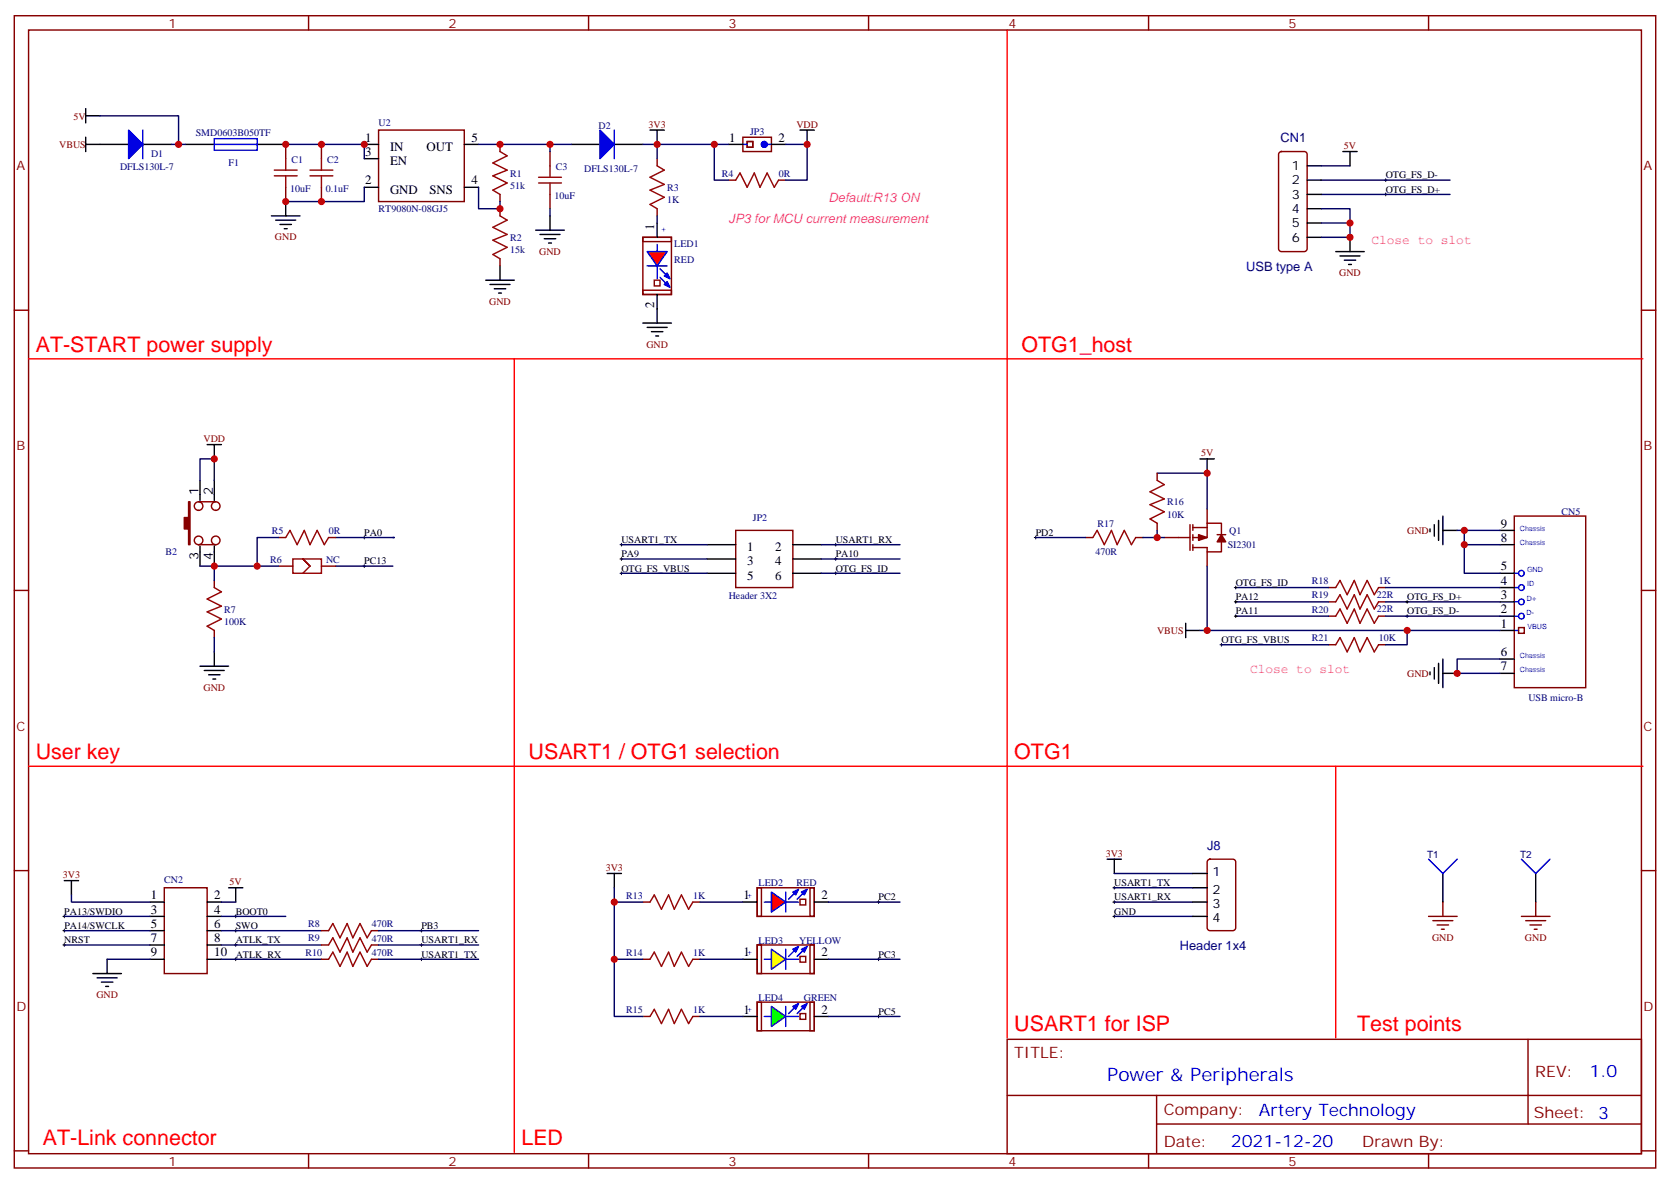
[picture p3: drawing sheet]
<svg xmlns="http://www.w3.org/2000/svg" width="412mm" height="292mm" viewBox="0 0 412 292" stroke-linecap="round" stroke-linejoin="round" font-family="sans-serif">
<g fill="none" stroke="#000" stroke-width=".35">
<path d="M21.2 28.6h3.5M21.2 26.8v3.5M21.2 33.9v3.5M21.2 35.6h10.5M35.3 35.6h7M141.1 35.6h7.1M151.7 35.6h7M160.5 32.1h3.5M162.3 32.1v3.5M179.9 35.6h3.5M190.5 35.6h3.5M197.6 32.1h3.5"/>
<path d="M199.3 32.1v3.5M331.6 37.4h3.5M333.4 37.4v3.5M67 53.3h7.1M68.1 54.3h4.9M69.1 55.4h2.9M70.2 56.4h.7M70.6 49.7v3.6M132.3 56.8h7M133.3 57.9h5M134.4 58.9h2.8M135.5 60h.7"/>
<path d="M135.8 53.3v3.5M333.4 58.6v3.5M119.9 69.1h7.1M121 70.2h4.9M122.1 71.3h2.8M123.1 72.3h.7M123.5 65.6v3.5M158.7 79.7h7.1M162.3 76.2v3.5M329.8 62.1h7.1M330.9 63.1h4.9M332 64.2h2.8"/>
<path d="M333 65.3h.7M159.8 80.8h4.9M160.9 81.8h2.8M161.9 82.9h.7M51.2 109.7h3.5M52.9 109.7v3.5M296.3 113.2h3.6M298.1 113.2v3.6M353.1 130.5v.7M354.2 129.5v2.8M355.2 128.4v4.9M356.3 127.4v7"/>
<path d="M356.3 130.9h3.5M292.8 155.6h3.5M292.8 153.8v3.5M49.4 164.4h7M50.4 165.5h5M51.5 166.5h2.8M52.6 167.6h.7M52.9 160.9v3.5M353.1 165.8v.7M354.2 164.7v2.9M355.2 163.7v4.9M356.3 166.2h3.5"/>
<path d="M356.3 162.6v7.1M15.9 217.3h3.5M17.6 217.3v3.5M56.4 219.1h3.6M58.2 219.1v3.5M149.9 215.5h3.6M151.7 215.5v3.6M273.4 212h3.5M275.2 212v3.5M26.5 236.7v3.5M22.9 240.2h7.1M24 241.3h4.9"/>
<path d="M25 242.4h2.9M26.1 243.4h.7"/>
</g>
<g fill="none" stroke="#000" stroke-width=".25">
<path d="M341.8 48h.7M341.8 44.4h.7M342.2 44.1v.7M342.2 47.6v.7M89.6 139.7h.7M89.6 132.6h.7M90 132.3v.7M90 139.3v.8M153.1 137.9h.7M153.1 134.4h.7M153.5 134.1v.7M153.5 137.6v.7"/>
<path d="M206 137.9h.7M206 134.4h.7M206.4 134.1v.7M206.4 137.6v.7M255.4 132.6h.7M255.8 132.3v.7M153.1 141.5h.7M153.5 141.1v.7M206 141.5h.7M206.4 141.1v.7M274.8 219.1h.7M275.2 218.7v.7"/>
<path d="M103.7 236.7h.7M103.7 233.2h.7M103.7 229.7h.7M104.1 229.3v.7M104.1 232.8v.7M104.1 236.4v.7M216.6 236.7h.7M216.6 222.6h.7M217 222.2v.8M217 236.4v.7M274.8 222.6h.7M274.8 226.1h.7"/>
<path d="M275.2 222.2v.8M275.2 225.8v.7M216.6 250.8h.7M217 250.5v.7"/>
</g>
<path d="M183.4 33.9h7.1v3.5h-7.1zM184.5 34.9h1.4v1.4h-1.4z" fill="none" stroke="#800000" stroke-width=".35"/>
<g fill="none" stroke="#00f" stroke-width=".35">
<path d="M35.3 32.1v7.1M151.7 32.1v7.1M183.4 35.6h1.1M189.4 35.6h1.1M159.8 65.6h4.9M162.3 60.3v1.8M162.3 65.6v3.2"/>
<circle cx="188.7" cy="35.6" r=".71"/>
</g>
<g fill="#00f" stroke="#00f" stroke-width=".35">
<path d="M31.7 32.1l3.6 3.5-3.6 3.6z"/>
<path d="M148.2 32.1l3.5 3.5-3.5 3.6z"/>
<circle cx="188.7" cy="35.6" r=".71"/>
</g>
<path d="M159.8 62.1h4.9l-2.4 3.5z" fill="#f00" stroke="#00f" stroke-width=".35"/>
<g fill="#00f" stroke="#00f" stroke-width=".35">
<path d="M164.7 69.5l.8 1.4-1.5-.7z"/>
<path d="M164.7 67.4l.8 1.4-1.5-.7z"/>
</g>
<path d="M163 66.3l2.1 2.1M163 68.4l2.1 2.2M188.7 250.8h1.8M194 248.4v4.9M194 250.8h3.2" fill="none" stroke="#00f" stroke-width=".35"/>
<path d="M158.7 58.6h7.1v14.1h-7.1zM158.7 58.6h7.1v1h-7.1zM158.7 71.6h7.1v1.1h-7.1zM161.6 69.1h1.4v1.5h-1.4zM40.6 219.1h10.6v21.1h-10.6z" fill="none" stroke="#800000" stroke-width=".35"/>
<path d="M162.3 55v3.6M162.3 72.7v3.5M37 222.6h3.6M37 226.1h3.6M37 229.7h3.6M37 233.2h3.6M37 236.7h3.6M51.2 222.6h3.5M51.2 226.1h3.5M51.2 229.7h3.5M51.2 233.2h3.5M51.2 236.7h3.5" fill="none" stroke="#000" stroke-width=".35"/>
<path d="M190.5 248.4l3.5 2.4-3.5 2.5z" fill="#0f0" stroke="#0000bf" stroke-width=".35"/>
<g fill="#00f" stroke="#00f" stroke-width=".35">
<path d="M197.9 248.4l1.4-.8-.7 1.5z"/>
<path d="M195.8 248.4l1.4-.8-.7 1.5z"/>
</g>
<path d="M188.7 222.6h1.8M194 220.1v5M194 222.6h3.2M196.8 248l-2.1 2.1M199 248l-2.2 2.1" fill="none" stroke="#00f" stroke-width=".35"/>
<path d="M187 247.3h14.1v7.1h-14.1zM187 247.3h1v7.1h-1zM197.6 250.1h1.4v1.4h-1.4zM200 247.3h1.1v7.1h-1.1z" fill="none" stroke="#800000" stroke-width=".35"/>
<path d="M183.4 250.8h3.6M201.1 250.8h3.5" fill="none" stroke="#000" stroke-width=".35"/>
<path d="M190.5 220.1l3.5 2.5-3.5 2.5z" fill="#f00" stroke="#00f" stroke-width=".35"/>
<g fill="#00f" stroke="#00f" stroke-width=".35">
<path d="M197.9 220.1l1.4-.7-.7 1.4z"/>
<path d="M195.8 220.1l1.4-.7-.7 1.4z"/>
</g>
<g fill="none" stroke="#00f" stroke-width=".35">
<path d="M52.9 34.2h10.6v2.8h-10.6zM52.9 35.6h10.6M373.9 141.5h1.1M373.9 145h1.1M373.9 148.5h1.1M373.9 152h1.1M373.9 155.6h1.1M196.8 219.8l-2.1 2.1M199 219.8l-2.2 2.1M188.7 236.7h1.8M194 234.2v5M194 236.7h3.2"/>
<circle cx="375.7" cy="141.5" r=".71"/>
<circle cx="375.7" cy="145" r=".71"/>
<circle cx="375.7" cy="152" r=".71"/>
<circle cx="375.7" cy="148.5" r=".71"/>
</g>
<path d="M93.5 32.1h21.2v17.6h-21.2zM373.9 127.4h17.7v42.3h-17.7zM375 154.9h1.4v1.4h-1.4zM187 219.1h14.1v7h-14.1zM187 219.1h1v7h-1zM200 219.1h1.1v7h-1.1zM197.6 221.9h1.4v1.4h-1.4z" fill="none" stroke="#800000" stroke-width=".35"/>
<g fill="none" stroke="#000" stroke-width=".35">
<path d="M45.9 35.6h7M63.5 35.6h7.1M90 35.6h3.5M90 39.2h3.5M114.7 35.6h3.5M90 46.2h3.5M114.7 46.2h3.5M370.4 134.4h3.5M370.4 130.9h3.5M370.4 155.6h3.5M370.4 152h3.5M370.4 148.5h3.5"/>
<path d="M370.4 141.5h3.5M370.4 145h3.5M370.4 162.6h3.5M370.4 166.2h3.5M183.4 222.6h3.6M201.1 222.6h3.5"/>
</g>
<path d="M190.5 234.2l3.5 2.5-3.5 2.5z" fill="#ff0" stroke="#0000bf" stroke-width=".35"/>
<g fill="#00f" stroke="#00f" stroke-width=".35">
<path d="M197.9 234.2l1.4-.7-.7 1.4z"/>
<path d="M195.8 234.2l1.4-.7-.7 1.4z"/>
</g>
<path d="M352.8 212l3.5 3.5 3.5-3.5M375.7 212l3.5 3.5 3.6-3.5M196.8 233.9l-2.1 2.1M199 233.9l-2.2 2.1" fill="none" stroke="#00f" stroke-width=".35"/>
<g fill="none" stroke="#800000" stroke-width=".35">
<path d="M181.7 130.9h14.1v14.1h-14.1zM187 233.2h14.1v7h-14.1zM187 233.2h1v7h-1zM197.6 236h1.4v1.4h-1.4zM200 233.2h1.1v7h-1.1zM352.8 226.1h7M353.8 227.2h5M354.9 228.2h2.8M356 229.3h.7M356.3 222.6v3.5M375.7 226.1h7.1M376.8 227.2h4.9"/>
<path d="M377.8 228.2h2.8M378.9 229.3h.7M379.2 222.6v3.5"/>
</g>
<g fill="none" stroke="#000" stroke-width=".35">
<path d="M322.8 40.9h3.5M322.8 44.4h3.5M322.8 48h3.5M322.8 51.5h3.5M322.8 55h3.5M322.8 58.6h3.5M49.4 118.5v5M52.9 118.5v5M49.4 134.8v4.9M52.9 134.8v4.9M174.6 134.4h7.1M174.6 137.9h7.1"/>
<path d="M195.8 134.4h7M195.8 137.9h7M174.6 141.5h7.1M195.8 141.5h7M294.6 215.5h3.5M294.6 219.1h3.5M356.3 215.5v7.1M379.2 215.5v7.1M183.4 236.7h3.6M201.1 236.7h3.5M294.6 222.6h3.5M294.6 226.1h3.5"/>
</g>
<g fill="none" stroke="#870000" stroke-width=".35">
<path d="M3.5 3.9h405.4v284.3h-405.4zM7.1 7.4h398.2v277.3h-398.2zM76.2 3.9v3.5M145.3 3.9v3.5M214.5 3.9v3.5M283.6 3.9v3.5M352.8 3.9v3.5M70.6 35.6v3.6M79.4 35.6v3.6M123.5 35.6v1.8M135.8 37.4v3.5M162.3 39.2v1.7"/>
<path d="M316 37.6l.4-.2h5.7a.71 .71 0 0 1 .7 .7v23.3a.76 .76 0 0 1-.7 .7h-5.7a.76 .76 0 0 1-.7-.7v-23.3zM70.6 46.2v3.5M79.4 46.2v3.5M123.5 48v1.7M123.5 51.5v1.8M135.8 48v3.5M162.3 51.5v1.8M179.9 44.4h1.8M192.3 44.4h1.7M3.5 76.6h3.6M123.5 63.9v1.7M405.3 76.6h3.6"/>
<path d="M285.8 116.8v1.7M49 123.8h4.3M49 134.4h4.3M68.8 132.6h1.8M68.8 139.7h3.5M79.4 139.7h3.5M81.1 132.6h1.8M268.1 132.6h1.8M280.5 132.6h1.7M285.8 129.1v1.8M287.5 132.6h6.4M293.9 129.5v6.3"/>
<path d="M294.6 130.2h3.5M294.6 129.5v1.4M294.6 131.9v1.4M294.6 134.4v1.4M298.1 129.1h3.5v2.8M298.1 129.1v3.5h-3.5M298.1 125.6v3.5M298.1 136.2v3.5M300.6 131.9h2.1M301.6 133.7v2.5h-3.5v-1.1h-3.5M3.5 145.7h3.6M52.9 143.2v1.8"/>
<path d="M52.9 155.6v1.7M328.1 145h1.7M328.1 148.5h1.7M328.1 152h1.7M328.1 159.1h1.7M340.4 145h1.8M340.4 148.5h1.8M340.4 152h1.8M340.4 159.1h1.8M405.3 145.7h3.6M3.5 214.8h3.6M298.3 212.2l.5-.2h5.6a.71 .71 0 0 1 .8 .7v16.3a.76 .76 0 0 1-.8 .7h-5.6a.76 .76 0 0 1-.7-.7v-16.3z"/>
<path d="M405.3 214.8h3.6M79.4 229.7h1.7M79.4 233.2h1.7M79.4 236.7h1.7M91.7 229.7h1.8M91.7 233.2h1.8M91.7 236.7h1.8M158.7 236.7h1.8M158.7 222.6h1.8M171.1 236.7h1.8M171.1 222.6h1.8M158.7 250.8h1.8"/>
<path d="M171.1 250.8h1.8M248.7 256.5h156.6v28.2h-156.6zM377.3 256.5v20.9M248.7 270.3h156.5M285.6 277.4h119.6M285.6 270.3v14.1M3.5 284h3.6M76.2 284.7v3.5M145.3 284.7v3.5M214.5 284.7v3.5M283.6 284.7v3.5M352.8 284.7v3.5"/>
<path d="M405.3 284h3.6"/>
<circle cx="49" cy="124.9" r="1.06"/>
<circle cx="49" cy="133.4" r="1.06"/>
<circle cx="53.3" cy="133.4" r="1.06"/>
<circle cx="53.3" cy="124.9" r="1.06"/>
</g>
<g fill="none" stroke="#a10000" stroke-width=".35">
<path d="M70.6 39.2v2.8M79.4 39.2v2.8M123.5 37.4l1.7 1.1-3.5 1.7 3.5 1.8-3.5 1.4 3.5 1.8-3.5 1.7 1.8 1.1M67.7 42h5.7M67.7 43.4h5.7M70.6 43.4v2.8M76.6 42h5.6M76.6 43.4h5.6M79.4 43.4v2.8M123.5 53.3l1.7 1-3.5 1.8 3.5 1.8-3.5 1.4 3.5 1.7-3.5 1.8 1.8 1.1M133 43.7h5.6M133 45.2h5.6"/>
<path d="M135.8 40.9v2.8M135.8 45.2v2.8M162.3 40.9l1.7 1.1-3.5 1.7 3.5 1.8-3.5 1.4 3.5 1.8-3.5 1.7 1.8 1.1M181.7 44.4l1-1.7 1.8 3.5 1.8-3.5 1.4 3.5 1.7-3.5 1.8 3.5 1.1-1.8M285.8 118.5l1.7 1.1-3.5 1.8 3.5 1.7-3.5 1.4 3.5 1.8-3.5 1.8 1.8 1M70.6 132.6l1-1.7 1.8 3.5 1.7-3.5 1.5 3.5 1.7-3.5 1.8 3.5 1-1.8M72.3 137.9h7.1v3.6h-7.1zM76.6 139.7l-1.8-1.8 1.8 1.8M76.6 139.7l-1.8 1.8M269.9 132.6l1-1.7 1.8 3.5 1.8-3.5 1.4 3.5 1.7-3.5 1.8 3.5 1.1-1.8M52.9 145l1.8 1-3.5 1.8 3.5 1.8-3.5 1.4 3.5 1.8-3.5 1.7 1.7 1.1M329.8 145l1.1-1.8 1.8 3.6 1.7-3.6 1.4 3.6 1.8-3.6 1.8 3.6 1-1.8"/>
<path d="M329.8 148.5l1.1-1.7 1.8 3.5 1.7-3.5 1.4 3.5 1.8-3.5 1.8 3.5 1-1.8M329.8 152l1.1-1.7 1.8 3.5 1.7-3.5 1.4 3.5 1.8-3.5 1.8 3.5 1-1.8M329.8 159.1l1.1-1.8 1.8 3.6 1.7-3.6 1.4 3.6 1.8-3.6 1.8 3.6 1-1.8M81.1 229.7l1.1-1.8 1.8 3.5 1.7-3.5 1.4 3.5 1.8-3.5 1.8 3.5 1-1.7M81.1 233.2l1.1-1.8 1.8 3.5 1.7-3.5 1.4 3.5 1.8-3.5 1.8 3.5 1-1.7M81.1 236.7l1.1-1.8 1.8 3.6 1.7-3.6 1.4 3.6 1.8-3.6 1.8 3.6 1-1.8M160.5 222.6l1.1-1.8 1.7 3.6 1.8-3.6 1.4 3.6 1.8-3.6 1.7 3.6 1.1-1.8M160.5 236.7l1.1-1.8 1.7 3.6 1.8-3.6 1.4 3.6 1.8-3.6 1.7 3.6 1.1-1.8M160.5 250.8l1.1-1.7 1.7 3.5 1.8-3.5 1.4 3.5 1.8-3.5 1.7 3.5 1.1-1.8"/>
</g>
<g fill="#870000" stroke="#870000" stroke-width=".35">
<path d="M46.6 123.8h.3v10.6h-.3v-3.9h-1.1v-2.8h1.1z"/>
<path d="M296 131.9l2.1 .7-2.1 .7z"/>
<path d="M301.6 131.9l1.1 1.8h-2.1z"/>
</g>
<g fill="none" stroke="#006" stroke-width=".35">
<path d="M24.7 28.6h19.4v7M42.3 35.6h3.6M70.6 35.6h19.4v3.6M118.2 35.6h22.9M135.8 35.6v1.8M158.7 35.6h21.2M162.3 35.6v3.6M176.4 35.6v8.8h3.5M194 35.6h5.3v8.8h-5.3M90 46.2v3.5h-19.4M118.2 46.2v5.3h5.3v-1.8M135.8 51.5v1.8"/>
<path d="M162.3 53.3v1.7M326.3 51.5h7.1v7.1h-7.1M326.3 44.4h31.8M326.3 48h31.8M326.3 40.9h7.1M326.3 55h7.1M52.9 113.2h-3.5v5.3M285.8 116.8h12.3v8.8M49.4 139.7h3.5M63.5 139.7h5.3M68.8 132.6h-5.3v7.1h-10.6v3.5M82.9 139.7h14.1"/>
<path d="M82.9 132.6h14.5h-.4M153.5 137.9h21.1M153.5 134.4h21.1M202.8 137.9h19.4M202.8 134.4h19.4M255.8 132.6h12.3M282.2 132.6h3.6M285.8 130.9v1.7h1.7M298.1 139.7v15.9M359.8 130.9h10.6M361.6 130.9v3.5h8.8M361.6 134.4v7.1h8.8"/>
<path d="M52.9 157.3v3.6M153.5 141.5h21.1M202.8 141.5h19.4M296.3 155.6h74.1M301.6 159.1h26.5M305.2 148.5h22.9M305.2 145h22.9M305.2 152h22.9M342.2 148.5h28.2M342.2 145h28.2M342.2 152h28.2M347.5 155.6v3.5h-5.3"/>
<path d="M370.4 162.6h-10.6v3.6h10.6M151.7 219.1v3.5h7M275.2 215.5h19.4M275.2 219.1h19.4M15.9 226.1h21.1M15.9 229.7h21.1M15.9 233.2h21.1M17.6 220.8v1.8h19.4M26.5 236.7h10.5M54.7 226.1h15.9M54.7 229.7h24.7M54.7 233.2h24.7"/>
<path d="M54.7 236.7h24.7M54.7 222.6h3.5M93.5 229.7h24.7M93.5 233.2h24.7M93.5 236.7h24.7M151.7 222.6v14.1h7M151.7 236.7v14.1h7M172.9 236.7h10.5M172.9 222.6h10.5M204.6 236.7h17.6M204.6 222.6h17.6M275.2 226.1h19.4"/>
<path d="M275.2 222.6h19.4M172.9 250.8h10.5M204.6 250.8h17.6"/>
</g>
<g fill="none" stroke="#000" stroke-width=".25">
<path d="M301.3 159.1h.7M301.6 158.8v.7M304.8 148.5h.7M304.8 152h.7M304.8 145h.7M305.2 144.6v.7M305.2 148.2v.7M305.2 151.7v.7M347.1 148.5h.7M347.1 152h.7M347.5 148.2v.7M347.5 151.7v.7"/>
<path d="M15.5 226.1h.7M15.5 229.7h.7M15.5 233.2h.7M15.9 225.8v.7M15.9 229.3v.7M15.9 232.8v.7M57.9 226.1h.7M57.9 229.7h.7M57.9 233.2h.7M57.9 236.7h.7M58.2 225.8v.7M58.2 229.3v.7"/>
<path d="M58.2 232.8v.7M58.2 236.4v.7"/>
</g>
<path d="M248.7 7.4v248.7M7.1 88.5h398.6M127 88.5v195.8M7.1 189.1h398.6M329.8 189.1v67" fill="none" stroke="#f00" stroke-width=".35"/>
<path d="M52.9 113.2v5.3" fill="none" stroke="#003" stroke-width=".35"/>
<g fill="#c00">
<circle cx="44.1" cy="35.6" r=".88"/>
<circle cx="123.5" cy="35.6" r=".88"/>
<circle cx="123.5" cy="51.5" r=".88"/>
<circle cx="135.8" cy="35.6" r=".88"/>
<circle cx="176.4" cy="35.6" r=".88"/>
<circle cx="199.3" cy="35.6" r=".88"/>
<circle cx="70.6" cy="49.7" r=".88"/>
<circle cx="79.4" cy="49.7" r=".88"/>
<circle cx="70.6" cy="35.6" r=".88"/>
<circle cx="79.4" cy="35.6" r=".88"/>
<circle cx="90" cy="35.6" r=".88"/>
<circle cx="162.3" cy="35.6" r=".88"/>
<circle cx="52.9" cy="139.7" r=".88"/>
<circle cx="63.5" cy="139.7" r=".88"/>
<circle cx="151.7" cy="222.6" r=".88"/>
<circle cx="151.7" cy="236.7" r=".88"/>
<circle cx="347.5" cy="155.6" r=".88"/>
<circle cx="298.1" cy="116.8" r=".88"/>
<circle cx="359.8" cy="166.2" r=".88"/>
<circle cx="361.6" cy="130.9" r=".88"/>
<circle cx="361.6" cy="134.4" r=".88"/>
<circle cx="333.4" cy="58.6" r=".88"/>
<circle cx="333.4" cy="55" r=".88"/>
<circle cx="52.9" cy="113.2" r=".88"/>
<circle cx="285.8" cy="132.6" r=".88"/>
<circle cx="298.1" cy="155.6" r=".88"/>
</g>
<g font-size="5.3" fill="#f00">
<text x="8.8" y="86.8">AT-START power supply</text>
<text x="252.2" y="86.8">OTG1_host</text>
<text x="8.8" y="187.3">User key</text>
<text x="130.5" y="187.3">USART1 / OTG1 selection</text>
<text x="250.5" y="187.3">OTG1</text>
<text x="250.5" y="254.4">USART1 for ISP</text>
<text x="335.1" y="254.4">Test points</text>
<text x="10.6" y="282.6">AT-Link connector</text>
<text x="128.8" y="282.6">LED</text>
</g>
<text font-size="4.6" fill="#00f" x="273.4" y="266.7">Power &amp; Peripherals</text>
<g font-size="4.2" fill="#00f">
<text x="392.5" y="265.7">1.0</text>
<text x="310.9" y="275.3">Artery Technology</text>
<text x="304" y="283.1">2021-12-20</text>
</g>
<g font-size="3.9" fill="#800">
<text x="250.5" y="261.1">TITLE:</text>
<text x="379.1" y="265.7">REV:</text>
<text x="287.4" y="275.3">Company:</text>
<text x="378.7" y="275.9">Sheet: 3</text>
<text x="287.4" y="282.9">Date:</text>
<text x="336.4" y="283">Drawn By:</text>
</g>
<g font-size="3.2" fill="#800">
<text x="41.6" y="6.9">1</text>
<text x="110.8" y="6.9">2</text>
<text x="179.9" y="6.9">3</text>
<text x="249.1" y="6.9">4</text>
<text x="318.2" y="6.9">5</text>
<text x="4.1" y="42">A</text>
<text x="405.9" y="42">A</text>
<text x="4.1" y="111.1">B</text>
<text x="405.9" y="111.1">B</text>
<text x="4.1" y="180.3">C</text>
<text x="405.9" y="180.3">C</text>
<text x="4.1" y="249.4">D</text>
<text x="405.9" y="249.4">D</text>
<text x="41.6" y="287.7">1</text>
<text x="110.8" y="287.7">2</text>
<text x="179.9" y="287.7">3</text>
<text x="249.1" y="287.7">4</text>
<text x="318.2" y="287.7">5</text>
</g>
<g font-size="3.2">
<text x="90.1" y="34.9">1</text>
<text x="116.4" y="34.9">5</text>
<text x="180.1" y="34.9">1</text>
<text x="192.3" y="34.9">2</text>
<text x="90.1" y="38.5">3</text>
<text x="96.3" y="37.2">IN</text>
<text x="96.3" y="40.7">EN</text>
<text x="105.3" y="37.2">OUT</text>
<text x="319" y="42">1</text>
<text x="90.1" y="45.5">2</text>
<text x="96.3" y="47.8">GND</text>
<text x="106.1" y="47.8">SNS</text>
<text x="116.4" y="45.5">4</text>
<text x="319" y="45.5">2</text>
<text x="319" y="49">3</text>
<text x="319" y="52.6">4</text>
<text x="161.6" y="56.8" transform="rotate(-90 161.6 56.8)">1</text>
<text x="319" y="56.1">5</text>
<text x="319" y="59.6">6</text>
<text x="161.6" y="76" transform="rotate(-90 161.6 76)">2</text>
<text x="49" y="122.1" transform="rotate(-90 49 122.1)">1</text>
<text x="52.6" y="122.1" transform="rotate(-90 52.6 122.1)">2</text>
<text x="370.6" y="130.2">9</text>
<text x="184.5" y="136">1</text>
<text x="191.4" y="136">2</text>
<text x="370.6" y="133.7">8</text>
<text x="49" y="138.2" transform="rotate(-90 49 138.2)">3</text>
<text x="52.6" y="138.2" transform="rotate(-90 52.6 138.2)">4</text>
<text x="184.5" y="139.5">3</text>
<text x="184.5" y="143.1">5</text>
<text x="191.4" y="139.5">4</text>
<text x="191.4" y="143.1">6</text>
<text x="370.6" y="140.8">5</text>
<text x="370.6" y="147.8">3</text>
<text x="370.6" y="144.3">4</text>
<text x="370.6" y="154.9">1</text>
<text x="370.6" y="151.3">2</text>
<text x="370.6" y="161.9">6</text>
<text x="370.6" y="165.5">7</text>
<text x="37.2" y="221.9">1</text>
<text x="52.9" y="221.9">2</text>
<text x="183.6" y="221.9">1</text>
<text x="202.8" y="221.9">2</text>
<text x="299.4" y="216.3">1</text>
<text x="299.4" y="220.5">2</text>
<text x="37.2" y="225.4">3</text>
<text x="52.9" y="225.4">4</text>
<text x="299.4" y="224">3</text>
<text x="299.4" y="227.5">4</text>
<text x="37.2" y="229">5</text>
<text x="37.2" y="232.5">7</text>
<text x="52.9" y="229">6</text>
<text x="52.9" y="232.5">8</text>
<text x="37.2" y="236">9</text>
<text x="52.9" y="236">10</text>
<text x="183.6" y="236">1</text>
<text x="202.8" y="236">2</text>
<text x="183.6" y="250.1">1</text>
<text x="202.8" y="250.1">2</text>
</g>
<g font-size="3.2" fill="#000080">
<text x="316.2" y="35">CN1</text>
<text x="307.7" y="66.8">USB type A</text>
<text x="298.1" y="209.7">J8</text>
<text x="291.4" y="234.3">Header 1x4</text>
</g>
<g font-size="3.2" fill="#f0f">
<text x="204.6" y="49.7">Default:R13 ON</text>
<text x="179.9" y="55">JP3 for MCU current measurement</text>
<text x="338.7" y="60.3">Close to slot</text>
<text x="308.7" y="166.2">Close to slot</text>
</g>
<g font-size="2.5" fill="#800000">
<text x="18.2" y="29.5">5V</text>
<text x="160.2" y="31.5">3V3</text>
<text x="196.7" y="31.5">VDD</text>
<text x="14.6" y="36.6">VBUS</text>
<text x="331.9" y="36.8">5V</text>
<text x="67.9" y="59.3">GND</text>
<text x="133.2" y="62.9">GND</text>
<text x="330.7" y="68.2">GND</text>
<text x="120.8" y="75.2">GND</text>
<text x="159.6" y="85.8">GND</text>
<text x="50.2" y="109.1">VDD</text>
<text x="296.6" y="112.6">5V</text>
<text x="347.5" y="131.8">GND</text>
<text x="285.7" y="156.5">VBUS</text>
<text x="347.5" y="167.1">GND</text>
<text x="50.2" y="170.5">GND</text>
<text x="149.6" y="214.9">3V3</text>
<text x="273" y="211.4">3V3</text>
<text x="15.5" y="216.7">3V3</text>
<text x="56.7" y="218.4">5V</text>
<text x="353.6" y="232.2">GND</text>
<text x="376.6" y="232.2">GND</text>
<text x="23.8" y="246.3">GND</text>
</g>
<g font-size="2.5" fill="#000080">
<text x="48.3" y="33.5">SMD0603B050TF</text>
<text x="93.5" y="31">U2</text>
<text x="147.8" y="31.8">D2</text>
<text x="185.2" y="33.2">JP3</text>
<text x="29.6" y="42">DFLS130L-7</text>
<text x="37.3" y="38.8">D1</text>
<text x="56.4" y="40.9">F1</text>
<text x="72" y="40.3">C1</text>
<text x="80.8" y="40.3">C2</text>
<text x="71.6" y="47.3">10uF</text>
<text x="80.5" y="47.3">0.1uF</text>
<text x="125.9" y="46.6">51k</text>
<text x="125.9" y="43.6">R1</text>
<text x="137.2" y="42">C3</text>
<text x="144.3" y="42.3">DFLS130L-7</text>
<text x="164.7" y="47.1">R3</text>
<text x="178.3" y="43.6">R4</text>
<text x="192.3" y="43.6">0R</text>
<text x="93.5" y="52.2">RT9080N-08GJ5</text>
<text x="136.9" y="49.1">10uF</text>
<text x="164.7" y="50.1">1K</text>
<text x="125.9" y="59.4">R2</text>
<text x="125.9" y="62.5">15k</text>
<text x="166.5" y="64.9">RED</text>
<text x="166.5" y="61">LED1</text>
<text x="288.2" y="124.7">R16</text>
<text x="67.1" y="131.8">R5</text>
<text x="81.2" y="131.8">0R</text>
<text x="185.9" y="128.5">JP2</text>
<text x="271" y="130">R17</text>
<text x="288.2" y="127.7">10K</text>
<text x="303.6" y="131.7">Q1</text>
<text x="385.6" y="127">CN5</text>
<text x="40.9" y="137.1">B2</text>
<text x="270.5" y="137.1">470R</text>
<text x="303.2" y="135.2">SI2301</text>
<text x="66.7" y="139.1">R6</text>
<text x="80.5" y="139.1">NC</text>
<text x="179.9" y="147.9">Header 3X2</text>
<text x="323.9" y="144.1">R18</text>
<text x="323.9" y="147.7">R19</text>
<text x="340" y="147.6">22R</text>
<text x="340.5" y="144.1">1K</text>
<text x="55.4" y="154.2">100K</text>
<text x="55.4" y="151.2">R7</text>
<text x="323.9" y="151.2">R20</text>
<text x="340" y="151.1">22R</text>
<text x="323.9" y="158.3">R21</text>
<text x="340.5" y="158.3">10K</text>
<text x="377.4" y="172.9">USB micro-B</text>
<text x="352.4" y="211.7">T1</text>
<text x="375.4" y="211.7">T2</text>
<text x="40.6" y="218">CN2</text>
<text x="154.6" y="221.8">R13</text>
<text x="171.2" y="221.8">1K</text>
<text x="187.3" y="218.7">LED2</text>
<text x="196.7" y="218.7">RED</text>
<text x="76.1" y="228.8">R8</text>
<text x="76.1" y="232.3">R9</text>
<text x="91.8" y="228.8">470R</text>
<text x="91.8" y="232.3">470R</text>
<text x="187.3" y="232.9">LED3</text>
<text x="197.3" y="232.9">YELLOW</text>
<text x="75.5" y="235.8">R10</text>
<text x="91.8" y="235.9">470R</text>
<text x="154.6" y="235.9">R14</text>
<text x="171.2" y="235.9">1K</text>
<text x="154.6" y="250">R15</text>
<text x="171.2" y="250">1K</text>
<text x="187.3" y="247">LED4</text>
<text x="198.5" y="247">GREEN</text>
</g>
<g font-size="2.5">
<text x="342.2" y="47.6">OTG_FS_D+</text>
<text x="342.2" y="44">OTG_FS_D-</text>
<text x="90" y="132.2">PA0</text>
<text x="153.5" y="137.5">PA9</text>
<text x="153.5" y="134">USART1_TX</text>
<text x="206.4" y="137.5">PA10</text>
<text x="206.4" y="134">USART1_RX</text>
<text x="255.8" y="132.2">PD2</text>
<text x="90" y="139.3">PC13</text>
<text x="153.5" y="141">OTG_FS_VBUS</text>
<text x="206.4" y="141">OTG_FS_ID</text>
<text x="305.2" y="144.6">OTG_FS_ID</text>
<text x="305.2" y="148.1">PA12</text>
<text x="347.5" y="148.1">OTG_FS_D+</text>
<text x="305.2" y="151.6">PA11</text>
<text x="347.5" y="151.6">OTG_FS_D-</text>
<text x="301.6" y="158.7">OTG_FS_VBUS</text>
<text x="275.2" y="218.7">USART1_TX</text>
<text x="15.9" y="225.7">PA13/SWDIO</text>
<text x="58.2" y="225.7">BOOT0</text>
<text x="217" y="222.2">PC2</text>
<text x="275.2" y="222.2">USART1_RX</text>
<text x="275.2" y="225.7">GND</text>
<text x="15.9" y="232.8">NRST</text>
<text x="15.9" y="229.2">PA14/SWCLK</text>
<text x="58.2" y="229.2">SWO</text>
<text x="58.2" y="232.8">ATLK_TX</text>
<text x="104.1" y="232.8">USART1_RX</text>
<text x="104.1" y="229.2">PB3</text>
<text x="58.2" y="236.3">ATLK_RX</text>
<text x="104.1" y="236.3">USART1_TX</text>
<text x="217" y="236.3">PC3</text>
<text x="217" y="250.4">PC5</text>
</g>
<g font-size="2.1" fill="#00f">
<text x="163.3" y="56.1" transform="rotate(90 163.3 56.1)">+</text>
<text x="184.5" y="221.5">+</text>
<text x="184.5" y="235.7">+</text>
<text x="184.5" y="249.8">+</text>
</g>
<g font-size="1.8" fill="#00f">
<text x="375.3" y="130.9">Chassis</text>
<text x="375.3" y="134.4">Chassis</text>
<text x="377.1" y="141.2">GND</text>
<text x="377.1" y="148.2">D+</text>
<text x="377.1" y="144.7">ID</text>
<text x="377" y="151.7">D-</text>
<text x="377.2" y="155.3">VBUS</text>
<text x="375.3" y="162.3">Chassis</text>
<text x="375.3" y="165.8">Chassis</text>
</g>
</svg>
